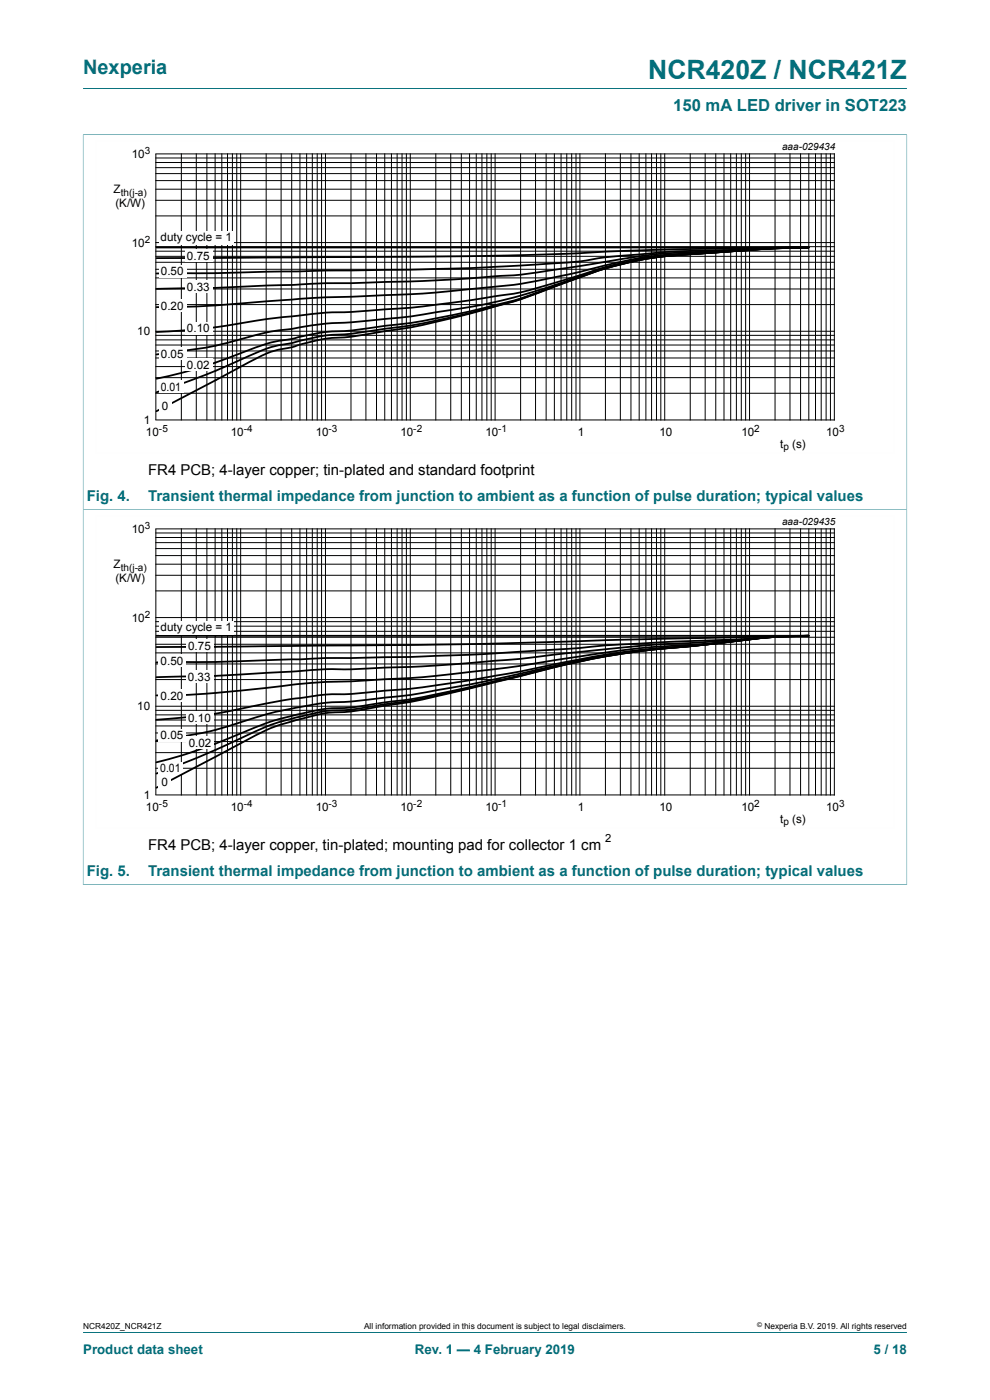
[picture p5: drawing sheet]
<svg xmlns="http://www.w3.org/2000/svg" width="210mm" height="297mm" viewBox="0 0 210 297" stroke-linecap="round" stroke-linejoin="round" font-family="sans-serif">
<path d="M17.6 18.8h174.8M17.6 28.6h174.8M192.4 28.5v79.6h-174.8v-79.6" fill="none" stroke="#036f7b" stroke-width=".21"/>
<path d="M20.4 29.8h169.3v66.3h-169.3z" fill="none" stroke="#fefefe" stroke-width=".21"/>
<g fill="none" stroke="#000" stroke-width=".21">
<path d="M33.1 32.6h143.9v56.5h-143.9zM33.1 38.3h143.9M33.1 36.8h143.9M33.1 35.6h143.9M33.1 34.5h143.9M33.1 33.5h143.9M38.5 32.6v56.5M41.6 32.6v56.5M43.9 32.6v56.5M45.6 32.6v56.5M47.1 32.6v56.5M48.3 32.6v56.5"/>
<path d="M49.3 32.6v56.5M50.2 32.6v56.5M51 32.6v56.5M56.5 32.6v56.5M59.6 32.6v56.5M61.9 32.6v56.5M63.6 32.6v56.5M65 32.6v56.5M66.2 32.6v56.5M67.3 32.6v56.5M68.2 32.6v56.5M69 32.6v56.5"/>
<path d="M74.5 32.6v56.5M77.6 32.6v56.5M79.9 32.6v56.5M81.6 32.6v56.5M83 32.6v56.5M84.2 32.6v56.5M85.3 32.6v56.5M86.2 32.6v56.5M87 32.6v56.5M92.4 32.6v56.5M95.6 32.6v56.5M97.9 32.6v56.5"/>
<path d="M99.6 32.6v56.5M101 32.6v56.5M102.2 32.6v56.5M103.3 32.6v56.5M104.2 32.6v56.5M105 32.6v56.5M110.4 32.6v56.5M113.6 32.6v56.5M115.8 32.6v56.5M117.6 32.6v56.5M119 32.6v56.5M120.2 32.6v56.5"/>
<path d="M121.3 32.6v56.5M122.2 32.6v56.5M123 32.6v56.5M128.4 32.6v56.5M131.6 32.6v56.5M133.8 32.6v56.5M135.6 32.6v56.5M137 32.6v56.5M138.2 32.6v56.5M139.3 32.6v56.5M140.2 32.6v56.5M141 32.6v56.5"/>
<path d="M146.4 32.6v56.5M149.6 32.6v56.5M151.8 32.6v56.5M153.6 32.6v56.5M155 32.6v56.5M156.2 32.6v56.5M157.2 32.6v56.5M158.2 32.6v56.5M159 32.6v56.5M164.4 32.6v56.5M167.6 32.6v56.5M169.8 32.6v56.5"/>
<path d="M171.6 32.6v56.5M173 32.6v56.5M174.2 32.6v56.5M175.2 32.6v56.5M176.2 32.6v56.5M33.1 59h143.9M33.1 57.1h143.9M33.1 55.6h143.9M33.1 54.4h143.9M33.1 53.3h143.9M33.1 52.3h143.9M33.1 51.5h143.9"/>
<path d="M33.1 45.8h143.9M33.1 42.5h143.9M33.1 40.1h143.9M33.1 77.8h143.9M33.1 75.9h143.9M33.1 74.5h143.9M33.1 73.2h143.9M33.1 72.1h143.9M33.1 71.1h143.9M33.1 70.3h143.9M33.1 64.6h143.9M33.1 61.3h143.9"/>
<path d="M33.1 83.4h143.9M33.1 80.1h143.9"/>
</g>
<path d="M33.7 49h15.9v2.9h-15.9z" fill="#fefefe"/>
<path d="M33.2 52.5h138.3M171.5 52.5l-29.8 .4-22.4 1-18.8 .4-67.3 .5M171.5 52.5l-7.1 .1-6.2 .3-13.5 .4-7.4 .5a110.7 110.7 0 0 0-15 1.7l-23.4 1.4-53.1 1.1h-12.6M171.5 52.5l-7.1 .1-15.7 .8a123.8 123.8 0 0 0-23.1 2.6l-6.5 1a108.6 108.6 0 0 1-16.3 1.8l-15 .9-19.5 .4-23.5 1-11.6 .2M171.5 52.5l-8 .2-15.6 1a90 90 0 0 0-24.9 4l-3.9 .8a125.5 125.5 0 0 1-21 3l-10.3 .9-22 .9-21.9 1.6-10.7 .3M171.5 52.5l-8 .2-15.6 1.1a80.3 80.3 0 0 0-26.2 5l-1.3 .4a76.3 76.3 0 0 1-15.3 3.6l-11.1 1.7a172.7 172.7 0 0 1-16.3 1.4l-2.4 .2a169.8 169.8 0 0 0-16.9 1.4l-1.8 .2a141.1 141.1 0 0 1-21.2 2.6l-2.2 .1M171.5 52.5l-8 .2-15.6 1.1a80.7 80.7 0 0 0-28.1 6l-4.5 1.4a129.4 129.4 0 0 1-24.3 5.3 151 151 0 0 1-14.1 1.7l-1.6 .1a81.2 81.2 0 0 0-14.3 1.6h-.6a77 77 0 0 0-12.8 3l-4.6 .9-9.8 1.4M171.5 52.5l-8 .2-14.8 1.1a81.4 81.4 0 0 0-28.9 6.1l-.7 .3a128.5 128.5 0 0 1-24.3 6.9 106.5 106.5 0 0 1-14.6 2.2l-5.7 .8a57.6 57.6 0 0 0-13.5 1.9 34.8 34.8 0 0 0-10.3 3.1 101 101 0 0 1-17.5 5.2M171.5 52.5l-8 .2-14.8 1.1a80.3 80.3 0 0 0-28.9 6.2l-.7 .2a148 148 0 0 1-24.3 7.3 115.3 115.3 0 0 1-15.4 2.6l-4.9 .7a47.6 47.6 0 0 0-13 2.1 26.6 26.6 0 0 0-9.7 3.1 157.2 157.2 0 0 1-18.6 7.2M171.5 52.5l-8 .2-14.8 1.1a79.8 79.8 0 0 0-28.9 6.2l-.7 .3a165.4 165.4 0 0 1-24.3 7.4 101.6 101.6 0 0 1-14.6 2.8l-6.4 1a39.9 39.9 0 0 0-12.3 2.3 20 20 0 0 0-8.6 3l-19.7 10.4" fill="none" stroke="#000" stroke-width=".38"/>
<g fill="#fefefe">
<path d="M33.7 84.7h2.6v2.6h-2.6z"/>
<path d="M39.3 76h5.8v2.6h-5.8z"/>
<path d="M33.7 73.7h5.9v2.6h-5.9z"/>
<path d="M39.3 59.5h5.8v2.6h-5.8z"/>
<path d="M39.3 68.3h5.8v2.6h-5.8z"/>
<path d="M33.7 63.5h5.9v2.6h-5.9z"/>
<path d="M33.7 80.7h5.3v2.6h-5.3z"/>
<path d="M39.3 52.9h5.8v2.6h-5.8z"/>
<path d="M33.7 56.2h5.9v2.6h-5.9z"/>
</g>
<path d="M17.6 187.7h174.8M192.4 187.7v-79.6h-174.8v79.6" fill="none" stroke="#036f7b" stroke-width=".21"/>
<g fill="none" stroke="#000" stroke-width=".21">
<path d="M33.1 112.2h143.9v56.4h-143.9zM33.1 119.7h143.9M33.1 117.9h143.9M33.1 116.4h143.9M33.1 115.1h143.9M33.1 114h143.9M33.1 113.1h143.9M38.5 112.2v56.4M41.6 112.2v56.4M43.9 112.2v56.4M45.6 112.2v56.4M47.1 112.2v56.4"/>
<path d="M48.3 112.2v56.4M49.3 112.2v56.4M50.2 112.2v56.4M51 112.2v56.4M56.5 112.2v56.4M59.6 112.2v56.4M61.9 112.2v56.4M63.6 112.2v56.4M65 112.2v56.4M66.2 112.2v56.4M67.3 112.2v56.4M68.2 112.2v56.4"/>
<path d="M69 112.2v56.4M74.5 112.2v56.4M77.6 112.2v56.4M79.9 112.2v56.4M81.6 112.2v56.4M83 112.2v56.4M84.2 112.2v56.4M85.3 112.2v56.4M86.2 112.2v56.4M87 112.2v56.4M92.4 112.2v56.4M95.6 112.2v56.4"/>
<path d="M97.9 112.2v56.4M99.6 112.2v56.4M101 112.2v56.4M102.2 112.2v56.4M103.3 112.2v56.4M104.2 112.2v56.4M105 112.2v56.4M110.4 112.2v56.4M113.6 112.2v56.4M115.8 112.2v56.4M117.6 112.2v56.4M119 112.2v56.4"/>
<path d="M120.2 112.2v56.4M121.3 112.2v56.4M122.2 112.2v56.4M123 112.2v56.4M128.4 112.2v56.4M131.6 112.2v56.4M133.8 112.2v56.4M135.6 112.2v56.4M137 112.2v56.4M138.2 112.2v56.4M139.3 112.2v56.4M140.2 112.2v56.4"/>
<path d="M141 112.2v56.4M146.4 112.2v56.4M149.6 112.2v56.4M151.8 112.2v56.4M153.6 112.2v56.4M155 112.2v56.4M156.2 112.2v56.4M157.2 112.2v56.4M158.2 112.2v56.4M159 112.2v56.4M164.4 112.2v56.4M167.6 112.2v56.4"/>
<path d="M169.8 112.2v56.4M171.6 112.2v56.4M173 112.2v56.4M174.2 112.2v56.4M175.2 112.2v56.4M176.2 112.2v56.4M33.1 138.5h143.9M33.1 136.7h143.9M33.1 135.2h143.9M33.1 133.9h143.9M33.1 132.8h143.9M33.1 131.9h143.9"/>
<path d="M33.1 131h143.9M33.1 125.4h143.9M33.1 122h143.9M33.1 159.7h143.9M33.1 157.3h143.9M33.1 155.5h143.9M33.1 154h143.9M33.1 152.7h143.9M33.1 151.7h143.9M33.1 150.7h143.9M33.1 149.8h143.9M33.1 144.2h143.9"/>
<path d="M33.1 140.9h143.9M33.1 163h143.9"/>
</g>
<path d="M33.2 134.9h138.3M171.5 134.9a205.9 205.9 0 0 0-23.6 2l-12.3 1.2a245.4 245.4 0 0 0-26.6 5.1l-7.9 1.7-6.3 1.1a112.3 112.3 0 0 1-15.5 2.3l-4.8 .5a72.3 72.3 0 0 0-14.7 1.9l-2.3 .6a190.6 190.6 0 0 1-15.3 4.3l-9 1.5M171.5 134.9l-40.8 .8-31.8 1-65.7 .6M171.5 134.9a101.8 101.8 0 0 0-14.1 .7l-14.9 .5-12.6 .7-8.4 .8-21.9 1.3-12.5 .5-18 .2-23.4 .8-12.5 .1M171.5 134.9a110.3 110.3 0 0 0-14.8 .8l-19.5 1.2-20.3 2.1a169.4 169.4 0 0 1-14.8 1.4l-12.1 .9-8.3 .3a138.9 138.9 0 0 1-13.4 .4l-21.6 1.3-13.5 .4M171.5 134.9a127.7 127.7 0 0 0-18.7 1.4l-9.6 .7a256 256 0 0 0-27.1 3.3l-7.8 1.2-15.8 1.9-5.4 .4-12.6 .7a151.7 151.7 0 0 0-19.8 1.6l-5.8 .6a136.1 136.1 0 0 1-15.7 .8M171.5 134.9a171.7 171.7 0 0 0-22 1.8l-12.3 1-8.1 1.1-10 1.8-9.4 2-15.7 2.6a136.9 136.9 0 0 1-14.7 1.6l-4.8 .4a87.2 87.2 0 0 0-14.1 1.3l-2.9 .5a136.9 136.9 0 0 1-18.2 3.2l-6.1 .5" fill="none" stroke="#000" stroke-width=".38"/>
<path d="M20.4 109.4h169.3v66.3h-169.3z" fill="none" stroke="#fefefe" stroke-width=".21"/>
<g fill="#fefefe">
<path d="M33.7 131.7h15.9v2.9h-15.9z"/>
<path d="M33.6 154.6h5.9v2.6h-5.9z"/>
<path d="M39.5 150.9h5.8v2.6h-5.8z"/>
<path d="M33.6 146.2h5.9v2.6h-5.9z"/>
<path d="M39.4 142.2h5.9v2.6h-5.9z"/>
<path d="M39.5 135.7h5.9v2.6h-5.9z"/>
<path d="M33.6 138.9h5.9v2.6h-5.9z"/>
</g>
<path d="M171.5 134.9a178.1 178.1 0 0 0-22 1.9l-12.3 1.2-10.3 1.5-8.5 1.8-23.6 5.8a110 110 0 0 1-14.6 2.5l-6.4 1a43.2 43.2 0 0 0-12.3 2l-.5 .1a61.9 61.9 0 0 0-12.4 5.1l-6.4 2.8-9 3.5" fill="none" stroke="#000" stroke-width=".38"/>
<path d="M33.6 161.7h5.2v2.6h-5.2z" fill="#fefefe"/>
<path d="M171.5 134.9a177.9 177.9 0 0 0-22 1.9l-13.1 1.3-9.5 1.4-8.5 1.9-23.6 5.8a108.8 108.8 0 0 1-14.6 2.8l-6.4 1a40.1 40.1 0 0 0-12.3 2.2 34.8 34.8 0 0 0-9.7 4.1l-18.6 9.8" fill="none" stroke="#000" stroke-width=".38"/>
<path d="M33.6 164.6h2.6v2.6h-2.6z" fill="#fefefe"/>
<path d="M171.5 134.9a176.6 176.6 0 0 0-22 1.9l-12.3 1.1-10.3 1.6-8.5 1.8-8.7 2.1-14.9 3.4a105.5 105.5 0 0 1-14.6 2.4l-6.4 1a44 44 0 0 0-12.3 1.8l-1.1 .2a122.2 122.2 0 0 0-14.7 5.5 94.7 94.7 0 0 1-12.5 4" fill="none" stroke="#000" stroke-width=".38"/>
<path d="M39.6 156.3h5.9v2.6h-5.9z" fill="#fefefe"/>
<path d="M17.6 282.6h174.8" fill="none" stroke="#036f7b" stroke-width=".21"/>
<text font-size="5.6" fill="#036f7b" x="137.5" y="16.8">NCR420Z / NCR421Z</text>
<text font-size="4.2" fill="#036f7b" x="17.6" y="15.6">Nexperia</text>
<text font-size="3.5" fill="#036f7b" x="142.8" y="23.7">150 mA LED driver in SOT223</text>
<g font-size="3.2">
<text x="31.4" y="100.7">FR4 PCB; 4-layer copper; tin-plated and standard footprint</text>
<text x="31.4" y="180.2">FR4 PCB; 4-layer copper, tin-plated; mounting pad for collector 1 cm</text>
</g>
<g font-size="3.2" fill="#036f7b">
<text x="18.4" y="106.3">Fig. 4.</text>
<text x="31.4" y="106.3">Transient thermal impedance from junction to ambient as a function of pulse duration; typical values</text>
<text x="18.4" y="185.8">Fig. 5.</text>
<text x="31.4" y="185.8">Transient thermal impedance from junction to ambient as a function of pulse duration; typical values</text>
</g>
<g font-size="2.8" fill="#036f7b">
<text x="17.6" y="287.2">Product data sheet</text>
<text x="88" y="287.2">Rev. 1 — 4 February 2019</text>
<text x="185.3" y="287.2">5 / 18</text>
</g>
<g font-size="2.5">
<text x="28" y="33.4">10</text>
<text x="24.1" y="41">Z</text>
<text x="24.5" y="44">(K/W)</text>
<text x="28" y="52.3">10</text>
<text x="34.1" y="51.1">duty cycle = 1</text>
<text x="34.1" y="58.4">0.50</text>
<text x="39.7" y="55.1">0.75</text>
<text x="34.1" y="65.7">0.20</text>
<text x="39.7" y="61.7">0.33</text>
<text x="29.1" y="71.1">10</text>
<text x="39.7" y="70.5">0.10</text>
<text x="34.1" y="75.9">0.05</text>
<text x="34.1" y="82.9">0.01</text>
<text x="39.7" y="78.2">0.02</text>
<text x="30.5" y="89.9">1</text>
<text x="34.3" y="86.9">0</text>
<text x="31" y="92.4">10</text>
<text x="49" y="92.4">10</text>
<text x="67" y="92.4">10</text>
<text x="84.9" y="92.4">10</text>
<text x="103" y="92.4">10</text>
<text x="122.6" y="92.4">1</text>
<text x="139.9" y="92.4">10</text>
<text x="157.3" y="92.4">10</text>
<text x="165.5" y="95">t</text>
<text x="168" y="95">(s)</text>
<text x="175.2" y="92.4">10</text>
<text x="28" y="113">10</text>
<text x="24.1" y="120.6">Z</text>
<text x="24.5" y="123.5">(K/W)</text>
<text x="28" y="131.9">10</text>
<text x="34.1" y="133.8">duty cycle = 1</text>
<text x="39.9" y="137.9">0.75</text>
<text x="34.1" y="141.1">0.50</text>
<text x="34.1" y="148.4">0.20</text>
<text x="39.9" y="144.4">0.33</text>
<text x="29.1" y="150.7">10</text>
<text x="39.9" y="153.1">0.10</text>
<text x="34.1" y="156.8">0.05</text>
<text x="40" y="158.5">0.02</text>
<text x="33.9" y="163.9">0.01</text>
<text x="34.3" y="166.8">0</text>
<text x="30.5" y="169.4">1</text>
<text x="31" y="172">10</text>
<text x="49" y="172">10</text>
<text x="67" y="172">10</text>
<text x="84.9" y="172">10</text>
<text x="103" y="172">10</text>
<text x="122.6" y="172">1</text>
<text x="139.9" y="172">10</text>
<text x="157.3" y="172">10</text>
<text x="175.2" y="172">10</text>
<text x="165.5" y="174.5">t</text>
<text x="168" y="174.5">(s)</text>
</g>
<text font-size="2.4" x="128.4" y="178.6">2</text>
<g font-size="2.1">
<text x="30.7" y="32.8">3</text>
<text x="165.9" y="31.8">aaa-029434</text>
<text x="25.6" y="41.5">th(j-a)</text>
<text x="30.7" y="51.5">2</text>
<text x="33.7" y="91.7">-5</text>
<text x="51.7" y="91.7">-4</text>
<text x="69.7" y="91.7">-3</text>
<text x="87.7" y="91.7">-2</text>
<text x="105.7" y="91.7">-1</text>
<text x="160" y="91.7">2</text>
<text x="166.2" y="95.5">p</text>
<text x="178" y="91.7">3</text>
<text x="30.7" y="112.3">3</text>
<text x="165.9" y="111.3">aaa-029435</text>
<text x="25.6" y="121.1">th(j-a)</text>
<text x="30.7" y="131.1">2</text>
<text x="33.7" y="171.2">-5</text>
<text x="51.7" y="171.2">-4</text>
<text x="69.7" y="171.2">-3</text>
<text x="87.7" y="171.2">-2</text>
<text x="105.7" y="171.2">-1</text>
<text x="160" y="171.2">2</text>
<text x="178" y="171.2">3</text>
<text x="166.2" y="175">p</text>
</g>
<g font-size="1.8">
<text x="17.6" y="282">NCR420Z_NCR421Z</text>
<text x="77.2" y="282">All information provided in this document is subject to legal disclaimers.</text>
<text x="162.2" y="282">Nexperia B.V. 2019. All rights reserved</text>
</g>
<text font-size="1.4" x="160.6" y="281.6">©</text>
</svg>
